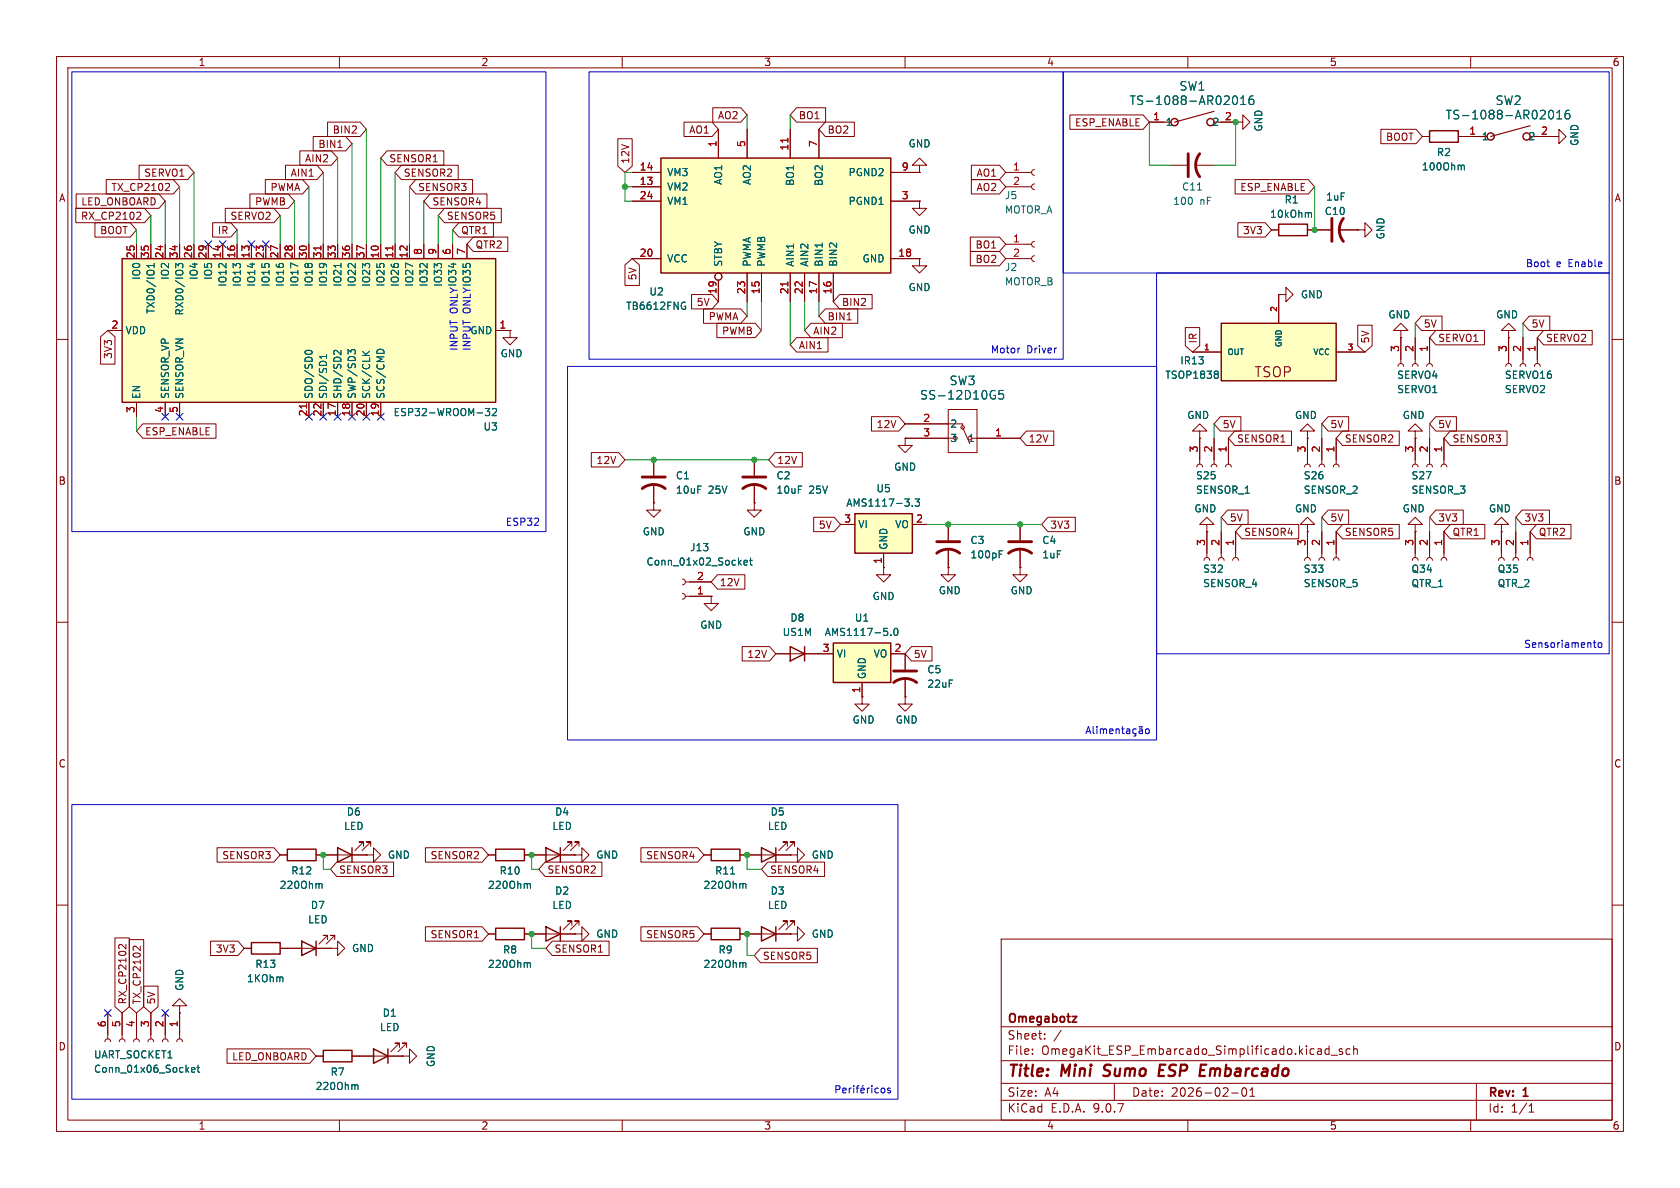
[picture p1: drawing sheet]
<svg xmlns="http://www.w3.org/2000/svg" width="297mm" height="210mm" viewBox="0 0 297 210" stroke-linecap="round" stroke-linejoin="round" font-family="sans-serif">
<g fill="none" stroke="#840000" stroke-width=".18">
<path d="M10 10h277v190h-277zM12 12h273v186h-273zM60 10v2M110 10v2M160 10v2M210 10v2M260 10v2M10 60h2M212.1 77.5v4.5M214.6 77.5v4.5M217.2 77.5v4.5M231.1 77.5v4.5"/>
<path d="M233.7 77.5v4.5M236.2 77.5v4.5M285 60h2M211.6 82.6l.1-.4 .4-.2 .3 .2 .2 .4M212.9 99.1l.1-.4 .4-.1 .3 .1 .2 .4M213.4 94v4.6M214.1 82.6l.2-.4 .3-.2 .4 .2 .1 .4M215.4 99.1l.1-.4 .4-.1 .4 .1 .1 .4M215.9 94v4.6M216.7 82.6l.1-.4 .4-.2 .3 .2 .2 .4M217.9 99.1l.2-.4 .3-.1 .4 .1 .1 .4M218.4 94v4.6"/>
<path d="M230.6 82.6l.2-.4 .3-.2 .4 .2 .1 .4M233.2 82.6l.1-.4 .4-.2 .3 .2 .2 .4M235.7 82.6l.2-.4 .3-.2 .4 .2 .1 .4M10 110h2M125.7 105.4v1.3h1.3l-1.3 1.3-1.2-1.3h1.2M125.7 105.4h.1M156.2 100.3v1.3h1.3l-1.3 1.3-1.3-1.3h1.3M156.2 100.3h.1M285 110h2M101.6 151.1h1.3v-1.2l1.2 1.2-1.2 1.3v-1.3M101.6 151.1h.1M10 160h2"/>
<path d="M124.5 165.1h1.2M130.8 165.1h1.3M177 166h108v32h-108zM285 160h2M60 198v2M110 198v2M160 198v2M177 194.5h108M177 191.5h108M177 187.5h108M177 181.5h108M182.5 186.3v.1"/>
<path d="M182.5 185.5v.1M184.7 183.6v.1M184.7 182.8v.1M187.6 182.1l-1.3 2M197 191.5v3M210 198v2M217.7 193.2h1.2M219.7 192.4l.2-.1a.81 .81 0 0 1 .6 .6 .81 .81 0 0 1-.3 .8l-.2 .1a.81 .81 0 0 1-.3-1.4zM221 193.8h.8M221 192.7l.4-.4v1.5M233.4 185.4l.2 .2v.8M233.6 186.3l-.5 .1"/>
<path d="M233.6 185.8h-.5M235 185.5l-.5-.1-.3 .3v.4l.2 .2h.6M235 184.9v1.5M235.3 186.5h1.2M237.3 185.5l-.3-.1-.3 .2 .1 .2 .5 .2v.3h-.6M238.7 185.5l-.5-.1-.2 .3v.4l.1 .2h.6M239.3 185.5l.2-.1 .4 .1 .1 .9M239.3 184.9v1.5M260 198v2M261 191.5v6.5M270.3 196.6h.9M270.3 195.5l.4-.4v1.5"/>
</g>
<path d="M195 190.1l.3 .1M195.3 188.4l-.1 .2 .1 .4M205 189.2h.6M206 188.2h-.9l-.3 2h1M212.3 188.2h1" fill="none" stroke="#840000" stroke-width=".4"/>
<path d="M189.6 179.7h.7l-.7 1h.7" fill="none" stroke="#840000" stroke-width=".3"/>
<path d="M125.7 164.1h5.1v2h-5.1z" fill="none" stroke="#840000" stroke-width=".25"/>
<path d="M131.5 170.2l.4 .1v.7" fill="none" stroke="#006464" stroke-width=".18"/>
<path d="M151.1 90.8h10.2v7h-10.2z" fill="#ffffc2"/>
<g fill="none" stroke="#840000" stroke-width=".25">
<path d="M151.1 90.8h10.2v7h-10.2zM50.8 150.1h5.1v2h-5.1zM59.7 149.9l2.5 1.2-2.5 1.3zM62.2 149.9v2.5M87.6 150.1h5.1v2h-5.1zM134.6 149.9l2.6 1.2-2.6 1.3zM137.2 149.9v2.5M44.4 166.6h5.1v2.1h-5.1zM53.3 166.4l2.6 1.2-2.6 1.3zM55.9 166.4v2.5M87.6 164.1h5.1v2h-5.1zM134.6 163.8l2.6 1.3-2.6 1.3z"/>
<path d="M137.2 163.8v2.6M57.1 185.7h5.1v2h-5.1zM66 185.4l2.6 1.3-2.6 1.3zM68.6 185.4v2.6"/>
</g>
<g fill="none" stroke="#840000" stroke-width=".18">
<path d="M247.6 59.7v4.6M250.2 59.7v4.6M252.7 59.7v4.6M266.7 58.4h1.3l-1.3-1.2-1.3 1.2h1.3v1.3M266.7 59.7h.1M266.7 59.7v4.6M269.2 59.7v4.6M271.8 59.7v4.6M247.1 64.8l.2-.4 .3-.1 .4 .1 .2 .4M249.7 64.8l.1-.4 .4-.1 .3 .1 .2 .4M250.2 76.2h1.3l-1.3-1.3-1.3 1.3h1.3v1.3M250.2 77.5h.1"/>
<path d="M250.2 77.5v4.5M252.2 64.8l.2-.4 .3-.1 .4 .1 .1 .4M252.7 77.5v4.5M255.3 77.5v4.5M266.2 64.8l.1-.4 .4-.1 .4 .1 .1 .4M268.7 64.8l.2-.4 .3-.1 .4 .1 .1 .4M271.3 64.8l.1-.4 .4-.1 .3 .1 .2 .4M133.3 81.3v2.8M133.3 85.6v3.3M148.6 92.7h2.5M156.2 97.8v2.5M161.3 92.7h2.5"/>
<path d="M180.3 92.7v2.8M180.3 97v3.3M230.6 99.1l.2-.4 .3-.1 .4 .1 .1 .4M231.1 94v4.6M233.2 99.1l.1-.4 .4-.1 .3 .1 .2 .4M233.7 94v4.6M235.7 99.1l.2-.4 .3-.1 .4 .1 .1 .4M236.2 94v4.6M249.7 99.1l.1-.4 .4-.1 .3 .1 .2 .4M249.7 82.6l.1-.4 .4-.2 .3 .2 .2 .4M250.2 94v4.6M252.2 99.1l.2-.4 .3-.1 .4 .1 .1 .4"/>
<path d="M252.2 82.6l.2-.4 .3-.2 .4 .2 .1 .4M252.7 94v4.6M254.8 99.1l.1-.4 .4-.1 .3 .1 .2 .4M254.8 82.6l.1-.4 .4-.2 .3 .2 .2 .4M255.3 94v4.6M264.9 99.1l.2-.4 .3-.1 .4 .1 .1 .4M265.4 92.7h1.3l-1.3-1.3-1.2 1.3h1.2v1.3M265.4 94h.1M265.4 94v4.6M267.5 99.1l.1-.4 .4-.1 .3 .1 .2 .4M268 94v4.6M270 99.1l.1-.4 .4-.1 .4 .1 .1 .4"/>
<path d="M270.5 94v4.6M167.6 100.3v1.3h1.3l-1.3 1.3-1.2-1.3h1.2M167.6 100.3h.1M180.3 100.3v1.3h1.3l-1.3 1.3-1.2-1.3h1.2M180.3 100.3h.1M160 123.2v1.3h1.3l-1.3 1.2-1.3-1.2h1.3M160 123.2h.1M49.5 151.1h1.3M55.9 151.1h8.9M64.3 149.6v-.8h-.8h.8l-1.6 1.6M64.8 151.1h1.2v-1.2l1.3 1.2-1.3 1.3v-1.3M64.8 151.1h.1"/>
<path d="M65.5 149.6v-.8h-.7h.7l-1.5 1.6M86.4 151.1h1.2M92.7 151.1h1.3M132.1 151.1h7.6M139.2 149.6v-.8h-.8h.8l-1.5 1.6M139.7 151.1h1.3v-1.2l1.2 1.2-1.2 1.3v-1.3M139.7 151.1h.1M140.5 149.6v-.8h-.8h.8l-1.6 1.6M19 179.1v4.5M21.6 179.1v4.5M24.1 179.1v4.5M26.7 179.1v4.5"/>
<path d="M29.2 179.1v4.5M31.7 177.8h-1.2l1.2-1.3 1.3 1.3h-1.3v1.3M31.7 179.1h.1M31.7 179.1v4.5M43.2 167.6h1.2M49.5 167.6h8.9M57.9 166.1v-.7h-.8h.8l-1.5 1.5M58.4 167.6h1.3v-1.2l1.3 1.2-1.3 1.3v-1.3M58.4 167.6h.1M59.2 166.1v-.7h-.8h.8l-1.5 1.5M86.4 165.1h1.2M92.7 165.1h1.3"/>
<path d="M132.1 165.1h7.6M139.2 163.6v-.8h-.8h.8l-1.5 1.5M139.7 165.1h1.3v-1.3l1.2 1.3-1.2 1.3v-1.3M139.7 165.1h.1M140.5 163.6v-.8h-.8h.8l-1.6 1.5M18.5 184.2l.2-.4 .3-.2 .4 .2 .2 .4M21.1 184.2l.1-.4 .4-.2 .3 .2 .2 .4M23.6 184.2l.2-.4 .3-.2 .4 .2 .1 .4M26.2 184.2l.1-.4 .4-.2 .3 .2 .2 .4M28.7 184.2l.1-.4 .4-.2 .4 .2 .1 .4M31.2 184.2l.2-.4 .3-.2 .4 .2 .2 .4M55.9 186.7h1.2"/>
<path d="M62.2 186.7h8.9M70.6 185.2v-.8h-.8h.8l-1.5 1.5M71.1 186.7h1.3v-1.3l1.3 1.3-1.3 1.3v-1.3M71.1 186.7h.1M71.9 185.2v-.8h-.8h.8l-1.5 1.5"/>
</g>
<path d="M161.3 89.4v.1M161.8 88.2h.8l-.5 .5 .4 .1v.6l-.2 .1-.5-.1M56.6 156.2l.3 .2v.6M93.4 156.2l.4 .2v.6M93.4 170.2l.4 .1v.7M33.9 189.1l.6-.1-.1-.2-.4-.1-.1 .2v.6h.5M34.8 188.7h.5M35 188.3v1.1l.3 .2M62.9 191.8l.4 .1v.7" fill="none" stroke="#006464" stroke-width=".18"/>
<path d="M131.3 86.4a3.3 3.3 0 0 1 4.1 0M131.3 84.3h4.1M178.3 97.8a3.3 3.3 0 0 1 4.1 0M178.3 95.8h4.1" fill="none" stroke="#840000" stroke-width=".51"/>
<path d="M215.9 57.2h20.3v10.1h-20.3z" fill="#ffffc2"/>
<path d="M215.9 57.2h20.3v10.1h-20.3zM125.7 150.1h5.1v2h-5.1zM96.5 163.8l2.6 1.3-2.6 1.3zM99.1 163.8v2.6" fill="none" stroke="#840000" stroke-width=".25"/>
<g fill="none" stroke="#840000" stroke-width=".18">
<path d="M226.1 52.1h1.2v-1.3l1.3 1.3-1.3 1.2v-1.2M226.1 52.1h.1M226.1 52.1v5.1M247.6 58.4h1.3l-1.3-1.2-1.2 1.2h1.2v1.3M247.6 59.7h.1M210.8 62.2h5.1M212.1 76.2h1.3l-1.3-1.3-1.3 1.3h1.3v1.3M212.1 77.5h.1M231.1 76.2h1.3l-1.3-1.3-1.2 1.3h1.2v1.3M231.1 77.5h.1M236.2 62.2h5.1M133.3 88.9v1.3h1.3l-1.3 1.2-1.2-1.2h1.2"/>
<path d="M133.3 88.9h.1M167.6 92.7v2.8M167.6 97v3.3M160 115.6v2.8M160 119.9v3.3M124.5 151.1h1.2M130.8 151.1h1.3M94 165.1h7.6M101.1 163.6v-.8h-.8h.8l-1.5 1.5M101.6 165.1h1.3v-1.3l1.2 1.3-1.2 1.3v-1.3M101.6 165.1h.1M102.4 163.6v-.8h-.8h.8l-1.6 1.5"/>
</g>
<path d="M215.1 65.6l.3 .2-.3 .3 .3 .3v.2l-.3 .3M176.6 98h.5M176.6 97.4h.6M129.1 154.5h.8M131.5 156.2l.4 .2v.6" fill="none" stroke="#006464" stroke-width=".18"/>
<path d="M165.6 97.8a3.3 3.3 0 0 1 4.1 0M165.6 95.8h4.1M158 118.6h4.1M158 120.7a3.3 3.3 0 0 1 4.1 0" fill="none" stroke="#840000" stroke-width=".51"/>
<path d="M147.3 113.7h10.2v7h-10.2z" fill="#ffffc2"/>
<path d="M147.3 113.7h10.2v7h-10.2z" fill="none" stroke="#840000" stroke-width=".25"/>
<g fill="none" stroke="#840000" stroke-width=".18">
<path d="M162.6 35.6v1.2h1.2l-1.2 1.3-1.3-1.3h1.3M162.6 35.6h.1M162.6 29.2h1.2l-1.2-1.3-1.3 1.3h1.3v1.3M162.6 30.5h.1M177.8 30.5h4.6M177.8 33h4.6M182.9 30l-.4 .1-.1 .4 .1 .3 .4 .2M182.9 32.5l-.4 .2-.1 .3 .1 .4 .4 .1M162.6 45.7v1.3h1.2l-1.2 1.3-1.3-1.3h1.3M162.6 45.7h.1M177.8 43.2h4.6M177.8 45.7h4.6"/>
<path d="M182.9 42.7l-.4 .1-.1 .4 .1 .3 .4 .2M182.9 45.2l-.4 .2-.1 .3 .1 .4 .4 .1M160 77.5v1.2h1.3l-1.3 1.3-1.3-1.3h1.3M160 77.5h.1M160 77.5h7.6M160 74.9h10.2v.4M167.6 72.4h5.1v7.6h-5.1zM170.2 75.6l1.2 2.8M171.8 77.5h8.5M115.6 88.9v1.3h1.2l-1.2 1.2-1.3-1.2h1.3M115.6 88.9h.1M115.6 81.3v2.8"/>
<path d="M115.6 85.6v3.3M213.4 92.7h1.2l-1.2-1.3-1.3 1.3h1.3v1.3M213.4 94h.1M231.1 92.7h1.3l-1.3-1.3-1.2 1.3h1.2v1.3M231.1 94h.1M250.2 92.7h1.3l-1.3-1.3-1.3 1.3h1.3v1.3M250.2 94h.1M144.8 115.6h2.5M157.5 115.6h2.5M152.4 120.7v2.5"/>
<circle cx="170.2" cy="75.6" r=".3"/>
</g>
<path d="M175.7 69.9h.3v.5l-.3 .1M175.8 69l.1 .1M177.4 69h-.8v.7l.2-.1 .5 .1 .1 .2v.5l-.3 .1-.5-.1M157.5 112.2v.1M158.2 111.1h.1a.68 .68 0 0 1 .5 .6 .68 .68 0 0 1-.5 .6 .84 .84 0 0 1-.1-1.2z" fill="none" stroke="#006464" stroke-width=".18"/>
<path d="M113.5 86.4a3.3 3.3 0 0 1 4.1 0M113.5 84.3h4.1" fill="none" stroke="#840000" stroke-width=".51"/>
<path d="M116.8 27.9h40.7v20.4h-40.7z" fill="#ffffc2"/>
<g fill="none" stroke="#840000" stroke-width=".25">
<path d="M116.8 27.9h40.7v20.4h-40.7zM226.1 39.6h5v2.1h-5zM252.7 23.1h5.1v2h-5.1zM139.7 114.3l2.5 1.3-2.5 1.2zM142.2 114.3v2.5M96.5 149.9l2.6 1.2-2.6 1.3zM99.1 149.9v2.5"/>
<circle cx="207.6" cy="21.6" r=".63"/>
<circle cx="214" cy="21.6" r=".63"/>
<circle cx="263.5" cy="24.1" r=".63"/>
<circle cx="269.9" cy="24.1" r=".63"/>
</g>
<g fill="none" stroke="#840000" stroke-width=".18">
<path d="M111.8 35.6h5M111.8 33h5M111.8 30.5h5M127 22.9v5M132.1 22.9v5M139.7 22.9v5M144.8 22.9v5M157.5 35.6h5.1M157.5 30.5h5.1M203.2 21.6h2.5M207 29.2h2.8M211.3 29.2h3.3"/>
<path d="M215.9 21.6h2.5M218.4 21.6h1.3v-1.3l1.3 1.3-1.3 1.3v-1.3M218.4 21.6h.1M251.5 24.1h1.2M257.8 24.1h3.8M271.8 24.1h2.5M274.3 24.1h1.3v-1.2l1.3 1.2-1.3 1.3v-1.3M274.3 24.1h.1M90.2 58.4v1.3h1.2l-1.2 1.3-1.3-1.3h1.3M90.2 58.4h.1M111.8 45.7h5M127 49.5v3.8"/>
<path d="M132.1 48.3v5M134.6 48.3v5M139.7 48.3v5M142.2 48.3v5M144.8 48.3v5M147.3 48.3v5M157.5 45.7h5.1M224.8 40.6h1.3M231.1 40.6h4.1M236.7 40.6h3.3M240 40.6h1.3v-1.2l1.3 1.2-1.3 1.3v-1.3M240 40.6h.1"/>
<path d="M120.6 104.9l.4 .2 .2 .3-.2 .4-.4 .1M120.6 102.4l.4 .1 .2 .4-.2 .3-.4 .2M121.2 105.4h4.5M121.2 102.9h4.5M137.2 115.6h7.6M152.4 123.2v1.3h1.3l-1.3 1.2-1.3-1.2h1.3M152.4 123.2h.1M94 151.1h7.6M101.1 149.6v-.8h-.8h.8l-1.5 1.6M102.4 149.6v-.8h-.8h.8l-1.6 1.6"/>
<circle cx="127" cy="48.9" r=".63"/>
</g>
<path d="M139.3 24.4v.8M139.3 49.8v.8" fill="none" stroke="#a90000" stroke-width=".18"/>
<g fill="none" stroke="#006464" stroke-width=".18">
<path d="M217.9 17.5l.1-.4 .3-.1a.83 .83 0 0 1 .6 .6 .83 .83 0 0 1-.4 .8h-.4l-.2-.5M219.3 18.5h.9M219.3 17.4l.5-.4v1.5M221.5 17a.6 .6 0 0 0-.7 .6v.6l.1 .2 .5 .1 .2-.2 .1-.5-.2-.2-.4-.1-.3 .3M275.2 19.9l.5-.4v1.5M277.4 19.5a.6 .6 0 0 0-.7 .6v.6l.1 .2 .5 .1 .2-.1v-.5l-.1-.3h-.4l-.3 .3M211.7 33.6h.7M231.5 37.6l.4 .2v.6M258.5 29.2l.4 .2v.6M273.8 20.1l.1-.5 .2-.1a.83 .83 0 0 1 .6 .6 .83 .83 0 0 1-.3 .8h-.4l-.2-.5M275.2 21h.9M120.9 53.4l.3 .1"/>
<path d="M121 54.1h.2v.5l-.2 .1M145.4 43v.7M131.5 99.5l.6-.2v-.2l-.4-.1-.2 .2 .1 .6h.5M132.5 99h.5M132.7 98.6v1.1l.3 .2"/>
</g>
<path d="M214.6 19.7l-7 1.9M214.6 21.6h1.3M270.5 22.2l-7 1.9M270.5 24.1h1.3" fill="none" stroke="#840000" stroke-width=".2"/>
<path d="M210.1 27.2v4M212.1 27.2a3.3 3.3 0 0 0 0 4M235.5 38.6v4.1M237.5 38.6a3.3 3.3 0 0 0 0 4.1" fill="none" stroke="#840000" stroke-width=".51"/>
<path d="M21.6 45.7h66v25.4h-66z" fill="#ffffc2"/>
<path d="M21.6 45.7h66v25.4h-66z" fill="none" stroke="#840000" stroke-width=".25"/>
<g fill="none" stroke="#840000" stroke-width=".18">
<path d="M126 19h5l1.1 1.3-1.1 1.3h-5zM140.8 19h5.2v2.6h-5.2l-1.1-1.3zM13.4 36.8h12.2l1.1 1.3-1.1 1.3h-12.2zM13.5 34.3h14.6l1.1 1.3-1.1 1.2h-14.6zM16.8 39.4h6.2l1.1 1.2-1.1 1.3h-6.2zM18.8 31.7h11.8l1.1 1.3-1.1 1.3h-11.8zM24.4 37.5l.4 .1 .1 .3-.8 .9h.8M24.6 29.2h8.6l1.1 1.3-1.1 1.3h-8.6zM29.7 32.4l.3 .3-.1 .3-.7 .7h.8M37.6 39.4h3.2l1.1 1.2-1.1 1.3h-3.2zM39.8 36.8h8.6l1.1 1.3-1.1 1.3h-8.6zM44.2 34.3h6.8l1.1 1.3-1.1 1.2h-6.8z"/>
<path d="M46.9 31.7h6.6l1.1 1.3-1.1 1.3h-6.6zM50.5 29.2h5.5l1.1 1.3-1.1 1.3h-5.5zM53 26.7h5.6l1.1 1.2-1.1 1.3h-5.6zM55.4 24.1h5.7l1.1 1.3-1.1 1.3h-5.7zM57.9 21.6h5.8l1.1 1.3-1.1 1.2h-5.8zM59.7 26.1h.8M68.4 26.7h10.1v2.5h-10.1l-1.1-1.3zM71 29.2h10v2.6h-10l-1.2-1.3zM73.5 31.7h10v2.6h-10l-1.1-1.3zM76 34.3h10.1v2.5h-10.1l-1.1-1.2zM78.6 36.8h10v2.6h-10l-1.1-1.3zM81.1 39.4h6.1v2.5h-6.1l-1.1-1.3z"/>
<path d="M109.2 24.5h2.6v4.9l-1.3 1.1-1.3-1.1zM111.8 35.6h5M111.8 33h5M111.8 30.5h5M120.9 21.6h5l1.1 1.3-1.1 1.2h-5zM127 22.9v5M132.1 22.9v5M139.7 22.9v5M144.8 22.9v5M145.9 21.6h5.1v2.5h-5.1l-1.1-1.2zM157.5 35.6h5.1M157.5 30.5h5.1"/>
<path d="M162.6 30.5h.1M162.6 35.6h.1M171.7 29.2h5l1.1 1.3-1.1 1.3h-5zM171.7 31.7h5l1.1 1.3-1.1 1.3h-5zM189.1 20.3h13l1.1 1.3-1.1 1.3h-13zM203.2 21.6h2.5M215.9 21.6h2.5M218.4 31.7h12.9l1.1 1.3-1.1 1.3h-12.9zM218.4 21.6h.1M218.8 39.4h4.9l1.1 1.2-1.1 1.3h-4.9zM244.1 22.9h6.2l1.2 1.2-1.2 1.3h-6.2zM251.5 24.1h1.2"/>
<path d="M257.8 24.1h3.8M271.8 24.1h2.5M274.3 24.1h.1M17.8 59.5l1.2-1.1 1.3 1.1v4.9h-2.5zM19 58.4h2.6M24.1 43.2v2.5M26.7 43.2v2.5M29.2 43.2v2.5M31.7 43.2v2.5M34.3 43.2v2.5M36.8 43.2v2.5M39.4 43.2v2.5"/>
<path d="M41.9 43.2v2.5M44.4 43.2v2.5M47 43.2v2.5M49.5 43.2v2.5M52.1 43.2v2.5M54.6 43.2v2.5M57.1 43.2v2.5M59.7 43.2v2.5M62.2 43.2v2.5M64.8 43.2v2.5M67.3 43.2v2.5M69.8 43.2v2.5"/>
<path d="M72.4 43.2v2.5M74.9 43.2v2.5M77.5 43.2v2.5M80 43.2v2.5M82.5 43.2v2.5M83.7 41.9h6.1v2.6h-6.1l-1.2-1.3zM87.6 58.4h2.6M90.2 58.4h.1M110.5 46.8l1.3-1.1 1.2 1.1v3.7h-2.5zM111.8 45.7h5M122.3 52.1h3.6l1.1 1.2-1.1 1.3h-3.6zM124.4 54.6h6.6l1.1 1.3-1.1 1.3h-6.6z"/>
<path d="M126.7 57.1h6.8l1.1 1.3-1.1 1.3h-6.8zM127 49.5v3.8M132.1 48.3v5M134.6 48.3v5M139.7 48.3v5M140.8 59.7h5.6v2.5h-5.6l-1.1-1.2zM142.2 48.3v5M143.4 57.1h5.5v2.6h-5.5l-1.2-1.3zM144.8 48.3v5M145.9 54.6h5.7v2.6h-5.7l-1.1-1.3zM147.3 48.3v5M148.4 52.1h5.8v2.5h-5.8l-1.1-1.3z"/>
<path d="M149.8 56.6h.7M157.5 45.7h5.1M162.6 45.7h.1M171.5 41.9h5.2l1.1 1.3-1.1 1.3h-5.2zM171.5 44.4h5.2l1.1 1.3-1.1 1.3h-5.2zM209.5 57.9h2.6v3.2l-1.3 1.1-1.3-1.1zM224.8 40.6h1.3M226.1 52.1h.1M226.1 52.1v5.1M231.1 40.6h4.1M236.7 40.6h3.3M240 57.5h2.6v3.6l-1.3 1.1-1.3-1.1z"/>
<path d="M240 40.6h.1M247.6 59.7h.1M247.6 59.7v3.8M250.2 59.7v3.8M251.3 55.9h3.6v2.5h-3.6l-1.1-1.2zM252.7 59.7v3.8M253.8 58.4h8.6v2.6h-8.6l-1.1-1.3zM266.7 59.7h.1M266.7 59.7v3.8M269.2 59.7v3.8M270.4 55.9h3.6v2.5h-3.6l-1.2-1.2zM271.8 59.7v3.8"/>
<path d="M272.9 58.4h8.6v2.6h-8.6l-1.1-1.3zM24.1 71.1v2.6M25.2 74.9h13v2.6h-13l-1.1-1.3zM29.2 71.1v2.6M31.7 71.1v2.6M54.6 71.1v2.6M57.1 71.1v2.6M59.7 71.1v2.6M62.2 71.1v2.6M64.8 71.1v2.6M67.3 71.1v2.6M154.1 73.7h4.8l1.1 1.2-1.1 1.3h-4.8z"/>
<path d="M160 77.5h.1M160 77.5h7.6M160 74.9h7.6M172.7 77.5h7.6M181.5 76.2h4.8v2.5h-4.8l-1.2-1.2zM210.8 62.2h5.1M212.1 77.5h.1M212.1 77.5v3.8M214.6 77.5v3.8M215.7 73.7h3.7v2.5h-3.7l-1.1-1.3zM217.2 77.5v3.8M218.3 76.2h10v2.5h-10l-1.1-1.2z"/>
<path d="M231.1 77.5h.1M231.1 77.5v3.8M233.7 77.5v3.8M234.8 73.7h3.6v2.5h-3.6l-1.1-1.3zM236.2 62.2h5.1M236.2 77.5v3.8M237.3 76.2h10.1v2.5h-10.1l-1.1-1.2zM250.2 77.5h.1M250.2 77.5v3.8M252.7 77.5v3.8M253.8 73.7h3.7v2.5h-3.7l-1.1-1.3zM255.3 77.5v3.8"/>
<path d="M256.4 76.2h10v2.5h-10l-1.1-1.2zM104.5 80h4.9l1.1 1.3-1.1 1.3h-4.9zM115.6 88.9h.1M115.6 81.3v2.8M115.6 85.6v3.3M133.3 88.9h.1M133.3 81.3v2.8M133.3 85.6v3.3M137 80h4.8v2.6h-4.8l-1.1-1.3zM143.8 91.4h3.7l1.1 1.3-1.1 1.3h-3.7zM148.6 92.7h2.5M156.2 97.8v2.5"/>
<path d="M161.3 92.7h2.5M167.6 92.7v2.8M167.6 97v3.3M180.3 92.7v2.8M180.3 97v3.3M185.3 91.4h4.8v2.6h-4.8l-1.2-1.3zM213.4 94h.1M213.4 94v3.8M215.9 94v3.8M217 90.2h3.6v2.5h-3.6l-1.1-1.3zM218.4 94v3.8M219.6 92.7h10v2.6h-10l-1.2-1.3z"/>
<path d="M231.1 94h.1M231.1 94v3.8M233.7 94v3.8M234.8 90.2h3.6v2.5h-3.6l-1.1-1.3zM236.2 94v3.8M237.3 92.7h10.1v2.6h-10.1l-1.1-1.3zM250.2 94h.1M250.2 94v3.8M252.7 94v3.8M253.8 90.2h4.9v2.5h-4.9l-1.1-1.3zM255.3 94v3.8M256.4 92.7h6.1v2.6h-6.1l-1.1-1.3z"/>
<path d="M265.4 94h.1M265.4 94v3.8M268 94v3.8M269.1 90.2h4.8v2.5h-4.8l-1.1-1.3zM270.5 94v3.8M271.6 92.7h6.1v2.6h-6.1l-1.1-1.3zM121.9 105.4h3.8M121.9 102.9h3.8M125.7 105.4h.1M126.8 101.6h4.9v2.5h-4.9l-1.1-1.2zM131.2 114.3h4.8l1.2 1.3-1.2 1.2h-4.8zM137.2 115.6h2.5"/>
<path d="M142.2 115.6h5.1M156.2 100.3h.1M157.5 115.6h2.5M160 115.6v2.8M160 119.9v3.3M161.1 114.3h3.7v2.5h-3.7l-1.1-1.2zM167.6 100.3h.1M180.3 100.3h.1M152.4 123.2h.1M152.4 120.7v2.5M160 123.2h.1M38.4 149.9h10l1.1 1.2-1.1 1.3h-10z"/>
<path d="M49.5 151.1h1.3M55.9 151.1h3.8M59.5 152.4h10.1v2.5h-10.1l-1.1-1.2zM62.2 151.1h2.6M64.8 151.1h.1M75.2 149.9h10l1.2 1.2-1.2 1.3h-10zM86.4 151.1h1.2M92.7 151.1h3.8M96.4 152.4h10v2.5h-10l-1.2-1.2zM99.1 151.1h2.5M101.6 151.1h.1M113.3 149.9h10l1.2 1.2-1.2 1.3h-10z"/>
<path d="M124.5 151.1h1.2M130.8 151.1h3.8M135.7 152.4h10.1v2.5h-10.1l-1.1-1.2zM137.2 151.1h2.5M139.7 151.1h.1M19 179.1v3.8M20.3 165.8h2.6v12.2l-1.3 1.1-1.3-1.1zM21.6 179.1v3.8M22.3 167v.7l-.9-.7-.3 .1-.1 .4M22.9 166.1h2.5v11.9l-1.3 1.1-1.2-1.1zM24.1 179.1v3.8M24.8 167.3v.7l-.7-.7h-.3l-.3 .2"/>
<path d="M25.4 174.3h2.5v3.7l-1.2 1.1-1.3-1.1zM26.7 179.1v3.8M29.2 179.1v3.8M31.7 179.1h.1M31.7 179.1v3.8M37.2 166.4h4.9l1.1 1.2-1.1 1.3h-4.9zM43.2 167.6h1.2M49.5 167.6h3.8M55.9 167.6h2.5M58.4 167.6h.1M75.2 163.8h10l1.2 1.3-1.2 1.3h-10zM86.4 165.1h1.2"/>
<path d="M92.7 165.1h3.8M97.6 166.4h10.1v2.5h-10.1l-1.1-1.3zM99.1 165.1h2.5M101.6 165.1h.1M113.3 163.8h10l1.2 1.3-1.2 1.3h-10zM124.5 165.1h1.2M130.8 165.1h3.8M134.5 167.6h10v2.6h-10l-1.2-1.3zM137.2 165.1h2.5M139.7 165.1h.1M40.1 185.4h14.7l1.1 1.3-1.1 1.3h-14.7zM55.9 186.7h1.2"/>
<path d="M62.2 186.7h3.8M68.6 186.7h2.5M71.1 186.7h.1"/>
<circle cx="127" cy="48.9" r=".63"/>
</g>
<g fill="none" stroke="#006464" stroke-width=".18">
<path d="M217.9 17.5l.1-.4 .3-.1a.83 .83 0 0 1 .6 .6 .83 .83 0 0 1-.4 .8h-.4l-.2-.5M219.3 18.5h.9M219.3 17.4l.5-.4v1.5M221.5 17a.6 .6 0 0 0-.7 .6v.6l.1 .2 .5 .1 .2-.2 .1-.5-.2-.2-.4-.1-.3 .3M275.2 19.9l.5-.4v1.5M277.4 19.5a.6 .6 0 0 0-.7 .6v.6l.1 .2 .5 .1 .2-.1v-.5l-.1-.3h-.4l-.3 .3M231.5 37.6l.4 .2v.6M258.5 29.2l.4 .2v.6M273.8 20.1l.1-.5 .2-.1a.83 .83 0 0 1 .6 .6 .83 .83 0 0 1-.3 .8h-.4l-.2-.5M275.2 21h.9M27.2 46.6v.7M27.2 46.9h-1.2l.3 .4"/>
<path d="M32.3 47.3v-.5l-.1-.2h-.5l-.2 .4-.4-.4v.8M60.3 46.6v.7M120.9 53.4l.3 .1M121 54.1h.2v.5l-.2 .1M145.4 43v.7M53.9 62.3a.68 .68 0 0 1 .7-.4 .68 .68 0 0 1 .6 .4M57.7 62.6v.8M57.7 63h-1.2l.3 .4M60.3 61.9v.8l-.9-.8-.3 .1-.1 .5M62.8 62.4v-.4l-.2-.2-.5 .1-.1 .3-.5-.4v.8M64.1 62.1l.7 .7M65.3 62.1l-.7 .5"/>
<path d="M66.7 62l.5-.3 .6 .3M85.8 72.2h.8l-.4 .5 .3 .1v.6l-.2 .1-.5-.1M87.1 72.3l.4-.1 .3 .4-.8 .9h.8M175.7 69.9h.3v.5l-.3 .1M175.8 69l.1 .1M177.4 69h-.8v.7l.2-.1 .5 .1 .1 .2v.5l-.3 .1-.5-.1M215.1 65.6l.3 .2-.3 .3 .3 .3v.2l-.3 .3M131.5 99.5l.6-.2v-.2l-.4-.1-.2 .2 .1 .6h.5M132.5 99h.5M132.7 98.6v1.1l.3 .2M161.3 89.4v.1M161.8 88.2h.8l-.5 .5 .4 .1v.6l-.2 .1-.5-.1"/>
<path d="M176.6 98h.5M176.6 97.4h.6M157.5 112.2v.1M158.2 111.1h.1a.68 .68 0 0 1 .5 .6 .68 .68 0 0 1-.5 .6 .84 .84 0 0 1-.1-1.2zM56.6 156.2l.3 .2v.6M93.4 156.2l.4 .2v.6M129.1 154.5h.8M131.5 156.2l.4 .2v.6M93.4 170.2l.4 .1v.7M131.5 170.2l.4 .1v.7M33.9 189.1l.6-.1-.1-.2-.4-.1-.1 .2v.6h.5M34.8 188.7h.5"/>
<path d="M35 188.3v1.1l.3 .2M62.9 191.8l.4 .1v.7"/>
</g>
<path d="M139.3 24.4v.8M56.7 43.5v.7M69.4 43.5v.7M139.3 49.8v.8M54.2 71.4v.7" fill="none" stroke="#a90000" stroke-width=".18"/>
<g fill="none" stroke="#009600" stroke-width=".18">
<path d="M26.7 38.1v5.1M29.2 35.6v7.6M31.7 33v10.2M34.3 30.5v12.7M49.5 38.1v5.1M52.1 35.6v7.6M54.6 33v10.2M57.1 30.5v12.7M59.7 27.9v15.3M62.2 25.4v17.8M64.8 22.9v20.3M67.3 27.9v15.3"/>
<path d="M69.8 30.5v12.7M72.4 33v10.2M74.9 35.6v7.6M77.5 38.1v5.1M110.5 33h1.3M111.8 30.5h-1.3v5.1h1.3M132.1 20.3v2.6M139.7 20.3v2.6M203.2 21.6v7.6h3.8M218.4 21.6v7.6h-3.8M232.4 33v7.6M24.1 40.6v2.6"/>
<path d="M41.9 40.6v2.6M80 40.6v2.6M132.1 53.3v2.6M134.6 53.3v5.1M139.7 53.3v7.7M142.2 53.3v5.1M144.8 53.3v2.6M250.2 57.2v2.5M269.2 57.2v2.5M24.1 73.7v2.5M214.6 74.9v2.6M233.7 74.9v2.6"/>
<path d="M252.7 74.9v2.6M110.5 81.3h25.4M163.8 92.7h20.3M215.9 91.4v2.6M233.7 91.4v2.6M252.7 91.4v2.6M268 91.4v2.6M57.1 151.1v2.6h1.3M94 151.1v2.6h1.2M132.1 151.1v2.6h2.5M94 165.1v2.5h2.5M132.1 165.1v3.8h1.2"/>
</g>
<g fill="none" stroke="#000084" stroke-width=".18">
<path d="M36.2 42.6l1.2 1.2M37.4 42.6l-1.2 1.2M38.8 42.6l1.2 1.2M40 42.6l-1.2 1.2M43.8 42.6l1.3 1.2M45.1 42.6l-1.3 1.2M46.4 42.6l1.2 1.2M47.6 42.6l-1.2 1.2M28.6 73.1l1.2 1.2M29.8 73.1l-1.2 1.2M31.1 73.1l1.3 1.2M32.4 73.1l-1.3 1.2"/>
<path d="M54 73.1l1.2 1.2M55.2 73.1l-1.2 1.2M56.5 73.1l1.3 1.2M57.8 73.1l-1.3 1.2M59.1 73.1l1.2 1.2M60.3 73.1l-1.2 1.2M61.6 73.1l1.2 1.2M62.8 73.1l-1.2 1.2M64.2 73.1l1.2 1.2M65.4 73.1l-1.2 1.2M66.7 73.1l1.2 1.2M67.9 73.1l-1.2 1.2"/>
<path d="M18.4 178.5l1.3 1.2M19.7 178.5l-1.3 1.2M28.6 178.5l1.2 1.2M29.8 178.5l-1.2 1.2"/>
</g>
<g fill="none" stroke="#0000c2" stroke-width=".18">
<path d="M12.7 12.7h83.8v81.3h-83.8zM104.1 12.7h83.9v50.8h-83.9zM188 12.7h96.5v35.6h-96.5zM204.5 48.3h80v67.3h-80zM273.4 46.3h.5M273.8 47.1h.1M100.3 64.8h104.2v66h-104.2zM180.2 61.5h.1M281.7 113.6h.5M281.9 113.2v1.1l.3 .2M282.6 113.7l.2-.1 .3 .1 .1 .5-.1 .2-.3 .1-.2-.2zM192 129.7l.4-1.3 .4 1.3"/>
<path d="M192.1 129.3h.6M193.3 128.4v1.1l.1 .2M193.9 128.4v.1M193.9 128.8v.9M194.5 128.8v.9M194.5 129l.4-.2 .2 .2M195.1 129l.2-.2 .3 .1v.8M195.1 129v.7M196.2 129.3l.6-.2-.1-.2-.4-.1-.1 .2v.6h.5M197.3 129l.2-.2 .3 .1 .1 .8M197.3 128.8v.9M198.3 128.8h.5"/>
<path d="M198.5 128.4v1.1l.3 .2M199.2 128.9h.5v.8M199.7 129.1l-.4 .1-.2 .2 .2 .3 .4-.1M200.6 129.8l.2 .1v.2h-.3M200.9 128.9l-.4-.1-.2 .3 .1 .5h.5M201.4 128.9h.5l.1 .8M202 129.1l-.5 .1-.1 .2 .1 .3 .5-.1M202 128.4l-.6 .1M202.6 129l.2-.2 .3 .2 .1 .5-.1 .1-.3 .1-.2-.1zM12.7 142.2h146v52.1h-146zM147.8 192.6l.6-.1 .1-.2-.1-.3-.6-.1v1.3M149 192.8l.6-.2-.1-.2-.3-.1-.2 .2v.6h.5"/>
<path d="M150.1 192.3v.9M150.5 192.3l-.4 .3M150.9 191.9v.1M150.9 192.3v.9M151.3 192.3h.5M151.8 191.9l-.3 .2v1.1M152.2 192.8l.6-.2-.1-.2-.3-.1-.2 .2 .1 .6h.4M152.6 191.9l-.2 .1M153.3 192.3v.9M153.7 192.3l-.4 .3M154.1 191.9v.1M154.1 192.3v.9"/>
<path d="M155.3 192.4l-.4-.1-.2 .3 .1 .5h.5M155.8 192.5l.2-.2 .4 .2v.5l-.1 .1-.3 .1-.2-.1zM157.4 192.4l-.3-.1-.2 .2 .1 .2 .4 .1v.3h-.5"/>
</g>
<g fill="#009600" stroke="#009600" stroke-width=".18">
<circle cx="57.1" cy="151.1" r=".46"/>
<circle cx="110.5" cy="33" r=".46"/>
<circle cx="115.6" cy="81.3" r=".46"/>
<circle cx="132.1" cy="165.1" r=".46"/>
<circle cx="132.1" cy="151.1" r=".46"/>
<circle cx="94" cy="151.1" r=".46"/>
<circle cx="94" cy="165.1" r=".46"/>
<circle cx="133.3" cy="81.3" r=".46"/>
<circle cx="218.4" cy="21.6" r=".46"/>
<circle cx="232.4" cy="40.6" r=".46"/>
<circle cx="167.6" cy="92.7" r=".46"/>
<circle cx="180.3" cy="92.7" r=".46"/>
</g>
<g font-size="2.8" fill="#840000">
<text x="178" y="190.9">Title:</text>
<text x="187.7" y="190.9">Mini</text>
<text x="196" y="190.9">Sumo</text>
<text x="206.5" y="190.9">ESP</text>
<text x="214.5" y="190.9">Embarcado</text>
</g>
<text font-size="2.5" fill="#840000" x="221.7" y="66.9">TSOP</text>
<g font-size="2.1" fill="#006464">
<text x="208.4" y="16.2">SW1</text>
<text x="199.6" y="18.8">TS-1088-AR02016</text>
<text x="255.5" y="21.3">TS-1088-AR02016</text>
<text x="264.3" y="18.8">SW2</text>
<text x="162.6" y="70.8">SS-12D10G5</text>
<text x="167.8" y="68.3">SW3</text>
</g>
<g font-size="2.1" fill="#840000">
<text x="178" y="184">Sheet:</text>
<text x="178" y="181.2">Omegabotz</text>
<text x="178" y="186.7">File:</text>
<text x="184.1" y="186.7">OmegaKit_ESP_Embarcado_Simplificado.kicad_sch</text>
<text x="178" y="196.9">KiCad</text>
<text x="178" y="194.1">Size:</text>
<text x="184.7" y="194.1">A4</text>
<text x="185.7" y="196.9">E.D.A.</text>
<text x="193.3" y="196.9">9.0.7</text>
<text x="200" y="194.1">Date:</text>
<text x="207" y="194.1">2026-02-01</text>
<text x="263" y="194.3">Rev:</text>
<text x="263" y="196.9">Id:</text>
<text x="267.1" y="196.9">1/1</text>
<text x="269.4" y="194.3">1</text>
</g>
<g font-size="1.8" fill="#840000">
<text x="35" y="11.9">1</text>
<text x="85" y="11.9">2</text>
<text x="135" y="11.9">3</text>
<text x="185" y="11.9">4</text>
<text x="235" y="11.9">5</text>
<text x="285" y="11.9">6</text>
<text x="58.7" y="23.8">BIN2</text>
<text x="121.7" y="23.8">AO1</text>
<text x="126.8" y="21.3">AO2</text>
<text x="141.1" y="21.3">BO1</text>
<text x="146.2" y="23.8">BO2</text>
<text x="190" y="22.5">ESP_ENABLE</text>
<text x="53.8" y="28.9">AIN2</text>
<text x="56.2" y="26.4">BIN1</text>
<text x="68.7" y="28.9">SENSOR1</text>
<text x="111.4" y="29.1" transform="rotate(-90 111.4 29.1)">12V</text>
<text x="244.9" y="25.1">BOOT</text>
<text x="10.3" y="35.9">A</text>
<text x="19.6" y="34">TX_CP2102</text>
<text x="25.4" y="31.4">SERVO1</text>
<text x="47.7" y="34">PWMA</text>
<text x="51.3" y="31.4">AIN1</text>
<text x="71.3" y="31.4">SENSOR2</text>
<text x="73.8" y="34">SENSOR3</text>
<text x="172.5" y="31.4">AO1</text>
<text x="172.5" y="34">AO2</text>
<text x="219.2" y="34">ESP_ENABLE</text>
<text x="285.3" y="35.9">A</text>
<text x="14.2" y="39.1">RX_CP2102</text>
<text x="14.3" y="36.5">LED_ONBOARD</text>
<text x="17.6" y="41.6">BOOT</text>
<text x="38.4" y="41.6">IR</text>
<text x="40.6" y="39.1">SERVO2</text>
<text x="45" y="36.5">PWMB</text>
<text x="76.4" y="36.5">SENSOR4</text>
<text x="78.9" y="39.1">SENSOR5</text>
<text x="81.4" y="41.6">QTR1</text>
<text x="219.7" y="41.6">3V3</text>
<text x="84" y="44.1">QTR2</text>
<text x="172.4" y="44.1">BO1</text>
<text x="172.4" y="46.7">BO2</text>
<text x="112.7" y="49.7" transform="rotate(-90 112.7 49.7)">5V</text>
<text x="123.1" y="54.3">5V</text>
<text x="125.2" y="56.8">PWMA</text>
<text x="127.5" y="59.4">PWMB</text>
<text x="143.7" y="59.4">AIN2</text>
<text x="146.2" y="56.8">BIN1</text>
<text x="148.7" y="54.3">BIN2</text>
<text x="251.6" y="58.1">5V</text>
<text x="270.7" y="58.1">5V</text>
<text x="20" y="63.6" transform="rotate(-90 20 63.6)">3V3</text>
<text x="141.1" y="61.9">AIN1</text>
<text x="211.8" y="60.8" transform="rotate(-90 211.8 60.8)">IR</text>
<text x="242.3" y="60.8" transform="rotate(-90 242.3 60.8)">5V</text>
<text x="254.2" y="60.6">SERVO1</text>
<text x="273.2" y="60.6">SERVO2</text>
<text x="25.6" y="77.2">ESP_ENABLE</text>
<text x="154.9" y="75.9">12V</text>
<text x="216.1" y="75.9">5V</text>
<text x="235.1" y="75.9">5V</text>
<text x="254.2" y="75.9">5V</text>
<text x="105.4" y="82.2">12V</text>
<text x="137.3" y="82.2">12V</text>
<text x="181.8" y="78.4">12V</text>
<text x="218.6" y="78.4">SENSOR1</text>
<text x="237.6" y="78.4">SENSOR2</text>
<text x="256.7" y="78.4">SENSOR3</text>
<text x="10.3" y="85.9">B</text>
<text x="285.3" y="85.9">B</text>
<text x="144.7" y="93.7">5V</text>
<text x="185.6" y="93.7">3V3</text>
<text x="217.3" y="92.4">5V</text>
<text x="219.9" y="94.9">SENSOR4</text>
<text x="235.1" y="92.4">5V</text>
<text x="237.6" y="94.9">SENSOR5</text>
<text x="254.2" y="92.4">3V3</text>
<text x="256.7" y="94.9">QTR1</text>
<text x="269.4" y="92.4">3V3</text>
<text x="271.9" y="94.9">QTR2</text>
<text x="127.2" y="103.8">12V</text>
<text x="132" y="116.5">12V</text>
<text x="161.4" y="116.5">5V</text>
<text x="10.3" y="135.9">C</text>
<text x="285.3" y="135.9">C</text>
<text x="39.2" y="152.1">SENSOR3</text>
<text x="59.8" y="154.6">SENSOR3</text>
<text x="76" y="152.1">SENSOR2</text>
<text x="96.7" y="154.6">SENSOR2</text>
<text x="114.1" y="152.1">SENSOR4</text>
<text x="136" y="154.6">SENSOR4</text>
<text x="76" y="166.1">SENSOR1</text>
<text x="114.1" y="166.1">SENSOR5</text>
<text x="38" y="168.6">3V3</text>
<text x="97.9" y="168.6">SENSOR1</text>
<text x="134.8" y="169.9">SENSOR5</text>
<text x="22.5" y="177.6" transform="rotate(-90 22.5 177.6)">RX_CP2102</text>
<text x="25.1" y="177.6" transform="rotate(-90 25.1 177.6)">TX_CP2102</text>
<text x="27.6" y="177.6" transform="rotate(-90 27.6 177.6)">5V</text>
<text x="10.3" y="185.9">D</text>
<text x="285.3" y="185.9">D</text>
<text x="40.9" y="187.6">LED_ONBOARD</text>
<text x="35" y="199.9">1</text>
<text x="85" y="199.9">2</text>
<text x="135" y="199.9">3</text>
<text x="185" y="199.9">4</text>
<text x="235" y="199.9">5</text>
<text x="285" y="199.9">6</text>
</g>
<g font-size="1.8" fill="#a90000">
<text x="203.8" y="21.3">1</text>
<text x="216.5" y="21.3">2</text>
<text x="259.6" y="23.9">1</text>
<text x="272.3" y="23.9">2</text>
<text x="126.7" y="26.1" transform="rotate(-90 126.7 26.1)">1</text>
<text x="131.8" y="26.1" transform="rotate(-90 131.8 26.1)">5</text>
<text x="139.4" y="26.7" transform="rotate(-90 139.4 26.7)">11</text>
<text x="144.5" y="26.1" transform="rotate(-90 144.5 26.1)">7</text>
<text x="113" y="35.3">24</text>
<text x="113" y="32.8">13</text>
<text x="113" y="30.2">14</text>
<text x="159.3" y="35.3">3</text>
<text x="159.3" y="30.2">9</text>
<text x="179" y="30.2">1</text>
<text x="179" y="32.8">2</text>
<text x="23.9" y="45.8" transform="rotate(-90 23.9 45.8)">25</text>
<text x="26.4" y="45.8" transform="rotate(-90 26.4 45.8)">35</text>
<text x="29" y="45.8" transform="rotate(-90 29 45.8)">24</text>
<text x="31.5" y="45.8" transform="rotate(-90 31.5 45.8)">34</text>
<text x="34" y="45.8" transform="rotate(-90 34 45.8)">26</text>
<text x="36.6" y="45.8" transform="rotate(-90 36.6 45.8)">29</text>
<text x="39.1" y="45.8" transform="rotate(-90 39.1 45.8)">14</text>
<text x="41.7" y="45.8" transform="rotate(-90 41.7 45.8)">16</text>
<text x="44.2" y="45.8" transform="rotate(-90 44.2 45.8)">13</text>
<text x="46.7" y="45.8" transform="rotate(-90 46.7 45.8)">23</text>
<text x="49.3" y="45.8" transform="rotate(-90 49.3 45.8)">27</text>
<text x="51.8" y="45.8" transform="rotate(-90 51.8 45.8)">28</text>
<text x="54.4" y="45.8" transform="rotate(-90 54.4 45.8)">30</text>
<text x="56.9" y="45.8" transform="rotate(-90 56.9 45.8)">31</text>
<text x="59.4" y="45.8" transform="rotate(-90 59.4 45.8)">33</text>
<text x="62" y="45.8" transform="rotate(-90 62 45.8)">36</text>
<text x="64.5" y="45.8" transform="rotate(-90 64.5 45.8)">37</text>
<text x="67.1" y="45.8" transform="rotate(-90 67.1 45.8)">10</text>
<text x="69.6" y="45.8" transform="rotate(-90 69.6 45.8)">11</text>
<text x="72.1" y="45.8" transform="rotate(-90 72.1 45.8)">12</text>
<text x="74.7" y="45.2" transform="rotate(-90 74.7 45.2)">8</text>
<text x="77.2" y="45.2" transform="rotate(-90 77.2 45.2)">9</text>
<text x="79.8" y="45.2" transform="rotate(-90 79.8 45.2)">6</text>
<text x="82.3" y="45.2" transform="rotate(-90 82.3 45.2)">7</text>
<text x="113" y="45.5">20</text>
<text x="158.7" y="45.5">18</text>
<text x="179" y="42.9">1</text>
<text x="179" y="45.5">2</text>
<text x="126.7" y="52.1" transform="rotate(-90 126.7 52.1)">19</text>
<text x="131.8" y="52.1" transform="rotate(-90 131.8 52.1)">23</text>
<text x="134.4" y="52.1" transform="rotate(-90 134.4 52.1)">15</text>
<text x="139.4" y="52.1" transform="rotate(-90 139.4 52.1)">21</text>
<text x="142" y="52.1" transform="rotate(-90 142 52.1)">22</text>
<text x="144.5" y="52.1" transform="rotate(-90 144.5 52.1)">17</text>
<text x="147.1" y="52.1" transform="rotate(-90 147.1 52.1)">16</text>
<text x="19.6" y="58.2">2</text>
<text x="88.2" y="58.2">1</text>
<text x="247.4" y="62.3" transform="rotate(-90 247.4 62.3)">3</text>
<text x="249.9" y="62.3" transform="rotate(-90 249.9 62.3)">2</text>
<text x="252.5" y="62.3" transform="rotate(-90 252.5 62.3)">1</text>
<text x="266.4" y="62.3" transform="rotate(-90 266.4 62.3)">3</text>
<text x="269" y="62.3" transform="rotate(-90 269 62.3)">2</text>
<text x="271.5" y="62.3" transform="rotate(-90 271.5 62.3)">1</text>
<text x="23.9" y="73.1" transform="rotate(-90 23.9 73.1)">3</text>
<text x="29" y="73.1" transform="rotate(-90 29 73.1)">4</text>
<text x="31.5" y="73.1" transform="rotate(-90 31.5 73.1)">5</text>
<text x="54.4" y="73.7" transform="rotate(-90 54.4 73.7)">21</text>
<text x="56.9" y="73.7" transform="rotate(-90 56.9 73.7)">22</text>
<text x="59.4" y="73.7" transform="rotate(-90 59.4 73.7)">17</text>
<text x="62" y="73.7" transform="rotate(-90 62 73.7)">18</text>
<text x="64.5" y="73.7" transform="rotate(-90 64.5 73.7)">20</text>
<text x="67.1" y="73.7" transform="rotate(-90 67.1 73.7)">19</text>
<text x="163.1" y="77.2">3</text>
<text x="163.1" y="74.7">2</text>
<text x="175.8" y="77.2">1</text>
<text x="211.8" y="80.1" transform="rotate(-90 211.8 80.1)">3</text>
<text x="214.4" y="80.1" transform="rotate(-90 214.4 80.1)">2</text>
<text x="216.9" y="80.1" transform="rotate(-90 216.9 80.1)">1</text>
<text x="230.9" y="80.1" transform="rotate(-90 230.9 80.1)">3</text>
<text x="233.4" y="80.1" transform="rotate(-90 233.4 80.1)">2</text>
<text x="236" y="80.1" transform="rotate(-90 236 80.1)">1</text>
<text x="249.9" y="80.1" transform="rotate(-90 249.9 80.1)">3</text>
<text x="252.5" y="80.1" transform="rotate(-90 252.5 80.1)">2</text>
<text x="255" y="80.1" transform="rotate(-90 255 80.1)">1</text>
<text x="149.2" y="92.5">3</text>
<text x="161.9" y="92.5">2</text>
<text x="156" y="99.8" transform="rotate(-90 156 99.8)">1</text>
<text x="213.1" y="96.6" transform="rotate(-90 213.1 96.6)">3</text>
<text x="215.6" y="96.6" transform="rotate(-90 215.6 96.6)">2</text>
<text x="218.2" y="96.6" transform="rotate(-90 218.2 96.6)">1</text>
<text x="230.9" y="96.6" transform="rotate(-90 230.9 96.6)">3</text>
<text x="233.4" y="96.6" transform="rotate(-90 233.4 96.6)">2</text>
<text x="236" y="96.6" transform="rotate(-90 236 96.6)">1</text>
<text x="249.9" y="96.6" transform="rotate(-90 249.9 96.6)">3</text>
<text x="252.5" y="96.6" transform="rotate(-90 252.5 96.6)">2</text>
<text x="255" y="96.6" transform="rotate(-90 255 96.6)">1</text>
<text x="265.2" y="96.6" transform="rotate(-90 265.2 96.6)">3</text>
<text x="267.7" y="96.6" transform="rotate(-90 267.7 96.6)">2</text>
<text x="270.3" y="96.6" transform="rotate(-90 270.3 96.6)">1</text>
<text x="123.1" y="105.2">1</text>
<text x="123.1" y="102.6">2</text>
<text x="145.3" y="115.3">3</text>
<text x="158" y="115.3">2</text>
<text x="152.1" y="122.6" transform="rotate(-90 152.1 122.6)">1</text>
<text x="18.8" y="181.7" transform="rotate(-90 18.8 181.7)">6</text>
<text x="21.3" y="181.7" transform="rotate(-90 21.3 181.7)">5</text>
<text x="23.9" y="181.7" transform="rotate(-90 23.9 181.7)">4</text>
<text x="26.4" y="181.7" transform="rotate(-90 26.4 181.7)">3</text>
<text x="29" y="181.7" transform="rotate(-90 29 181.7)">2</text>
<text x="31.5" y="181.7" transform="rotate(-90 31.5 181.7)">1</text>
</g>
<g font-size="1.8" fill="#006464">
<text x="206" y="22.5">1</text>
<text x="214.2" y="22.5">2</text>
<text x="223.4" y="23.4" transform="rotate(-90 223.4 23.4)">GND</text>
<text x="160.5" y="26.3">GND</text>
<text x="253.9" y="27.8">R2</text>
<text x="261.9" y="25">1</text>
<text x="270.1" y="25">2</text>
<text x="279.2" y="25.9" transform="rotate(-90 279.2 25.9)">GND</text>
<text x="117.9" y="33.9">VM2</text>
<text x="117.9" y="31.3">VM3</text>
<text x="127.9" y="32.8" transform="rotate(-90 127.9 32.8)">AO1</text>
<text x="132.9" y="32.8" transform="rotate(-90 132.9 32.8)">AO2</text>
<text x="140.6" y="33" transform="rotate(-90 140.6 33)">BO1</text>
<text x="145.6" y="33" transform="rotate(-90 145.6 33)">BO2</text>
<text x="149.9" y="31.3">PGND2</text>
<text x="177.6" y="35.4">J5</text>
<text x="208.9" y="33.9">C11</text>
<text x="234.3" y="35.7">1uF</text>
<text x="251.3" y="30.3">100Ohm</text>
<text x="117.9" y="36.4">VM1</text>
<text x="149.9" y="36.4">PGND1</text>
<text x="160.5" y="41.5">GND</text>
<text x="177.6" y="37.9">MOTOR_A</text>
<text x="207.3" y="36.4">100</text>
<text x="212.1" y="36.4">nF</text>
<text x="224.4" y="38.7">10kOhm</text>
<text x="227" y="36.2">R1</text>
<text x="234.1" y="38.2">C10</text>
<text x="117.9" y="46.6">VCC</text>
<text x="127.9" y="47.2" transform="rotate(-90 127.9 47.2)">STBY</text>
<text x="132.9" y="47.2" transform="rotate(-90 132.9 47.2)">PWMA</text>
<text x="135.5" y="47.2" transform="rotate(-90 135.5 47.2)">PWMB</text>
<text x="140.6" y="47.2" transform="rotate(-90 140.6 47.2)">AIN1</text>
<text x="143.1" y="47.2" transform="rotate(-90 143.1 47.2)">AIN2</text>
<text x="145.6" y="47.2" transform="rotate(-90 145.6 47.2)">BIN1</text>
<text x="148.2" y="47.2" transform="rotate(-90 148.2 47.2)">BIN2</text>
<text x="152.4" y="46.6">GND</text>
<text x="245" y="42.4" transform="rotate(-90 245 42.4)">GND</text>
<text x="25" y="49.6" transform="rotate(-90 25 49.6)">IO0</text>
<text x="30.1" y="49.6" transform="rotate(-90 30.1 49.6)">IO2</text>
<text x="35.2" y="49.6" transform="rotate(-90 35.2 49.6)">IO4</text>
<text x="37.7" y="49.6" transform="rotate(-90 37.7 49.6)">IO5</text>
<text x="40.2" y="50.8" transform="rotate(-90 40.2 50.8)">IO12</text>
<text x="42.8" y="50.8" transform="rotate(-90 42.8 50.8)">IO13</text>
<text x="45.3" y="50.8" transform="rotate(-90 45.3 50.8)">IO14</text>
<text x="47.9" y="50.8" transform="rotate(-90 47.9 50.8)">IO15</text>
<text x="50.4" y="50.8" transform="rotate(-90 50.4 50.8)">IO16</text>
<text x="52.9" y="50.8" transform="rotate(-90 52.9 50.8)">IO17</text>
<text x="55.5" y="50.8" transform="rotate(-90 55.5 50.8)">IO18</text>
<text x="58" y="50.8" transform="rotate(-90 58 50.8)">IO19</text>
<text x="60.6" y="50.8" transform="rotate(-90 60.6 50.8)">IO21</text>
<text x="63.1" y="50.8" transform="rotate(-90 63.1 50.8)">IO22</text>
<text x="65.6" y="50.8" transform="rotate(-90 65.6 50.8)">IO23</text>
<text x="68.2" y="50.8" transform="rotate(-90 68.2 50.8)">IO25</text>
<text x="70.7" y="50.8" transform="rotate(-90 70.7 50.8)">IO26</text>
<text x="73.3" y="50.8" transform="rotate(-90 73.3 50.8)">IO27</text>
<text x="75.8" y="50.8" transform="rotate(-90 75.8 50.8)">IO32</text>
<text x="78.3" y="50.8" transform="rotate(-90 78.3 50.8)">IO33</text>
<text x="80.9" y="50.8" transform="rotate(-90 80.9 50.8)">IO34</text>
<text x="83.4" y="50.8" transform="rotate(-90 83.4 50.8)">IO35</text>
<text x="114.7" y="52.4">U2</text>
<text x="160.5" y="51.7">GND</text>
<text x="177.6" y="48.1">J2</text>
<text x="177.6" y="50.6">MOTOR_B</text>
<text x="229.9" y="52.9">GND</text>
<text x="22.1" y="59.3">VDD</text>
<text x="27.5" y="55.6" transform="rotate(-90 27.5 55.6)">TXD0/IO1</text>
<text x="32.6" y="55.9" transform="rotate(-90 32.6 55.9)">RXD0/IO3</text>
<text x="83" y="59.3">GND</text>
<text x="110.6" y="55">TB6612FNG</text>
<text x="245.3" y="56.5">GND</text>
<text x="264.4" y="56.5">GND</text>
<text x="88.4" y="63.3">GND</text>
<text x="208.6" y="64.6">IR13</text>
<text x="25" y="70.6" transform="rotate(-90 25 70.6)">EN</text>
<text x="30.1" y="70.6" transform="rotate(-90 30.1 70.6)">SENSOR_VP</text>
<text x="32.6" y="70.6" transform="rotate(-90 32.6 70.6)">SENSOR_VN</text>
<text x="55.5" y="70.6" transform="rotate(-90 55.5 70.6)">SDO/SD0</text>
<text x="58" y="70.6" transform="rotate(-90 58 70.6)">SDI/SD1</text>
<text x="60.6" y="70.6" transform="rotate(-90 60.6 70.6)">SHD/SD2</text>
<text x="63.1" y="70.6" transform="rotate(-90 63.1 70.6)">SWP/SD3</text>
<text x="65.6" y="70.6" transform="rotate(-90 65.6 70.6)">SCK/CLK</text>
<text x="68.2" y="70.6" transform="rotate(-90 68.2 70.6)">SCS/CMD</text>
<text x="205.9" y="67.2">TSOP1838</text>
<text x="246.9" y="67.2">SERVO4</text>
<text x="246.9" y="69.7">SERVO1</text>
<text x="265.9" y="69.7">SERVO2</text>
<text x="265.9" y="67.2">SERVO16</text>
<text x="69.5" y="73.8">ESP32-WROOM-32</text>
<text x="85.4" y="76.3">U3</text>
<text x="167.9" y="75.8">2</text>
<text x="209.8" y="74.3">GND</text>
<text x="228.8" y="74.3">GND</text>
<text x="247.9" y="74.3">GND</text>
<text x="158" y="83.4">GND</text>
<text x="167.9" y="78.3">3</text>
<text x="171.1" y="78.3">1</text>
<text x="119.4" y="84.9">C1</text>
<text x="119.4" y="87.5">10uF</text>
<text x="125.2" y="87.5">25V</text>
<text x="137.2" y="84.9">C2</text>
<text x="137.2" y="87.5">10uF</text>
<text x="143" y="87.5">25V</text>
<text x="149.5" y="89.8">AMS1117-3.3</text>
<text x="154.8" y="87.2">U5</text>
<text x="211.3" y="84.9">S25</text>
<text x="211.3" y="87.5">SENSOR_1</text>
<text x="230.4" y="84.9">S26</text>
<text x="230.4" y="87.5">SENSOR_2</text>
<text x="249.4" y="84.9">S27</text>
<text x="249.4" y="87.5">SENSOR_3</text>
<text x="113.5" y="94.8">GND</text>
<text x="131.3" y="94.8">GND</text>
<text x="151.6" y="93.6">VI</text>
<text x="158.2" y="93.6">VO</text>
<text x="211.1" y="90.8">GND</text>
<text x="228.8" y="90.8">GND</text>
<text x="247.9" y="90.8">GND</text>
<text x="263.1" y="90.8">GND</text>
<text x="114.2" y="100.2">Conn_01x02_Socket</text>
<text x="121.9" y="97.6">J13</text>
<text x="157.1" y="97.3" transform="rotate(-90 157.1 97.3)">GND</text>
<text x="171.5" y="96.4">C3</text>
<text x="171.5" y="98.9">100pF</text>
<text x="184.2" y="96.4">C4</text>
<text x="184.2" y="98.9">1uF</text>
<text x="212.6" y="101.4">S32</text>
<text x="230.4" y="101.4">S33</text>
<text x="249.4" y="101.4">Q34</text>
<text x="264.7" y="101.4">Q35</text>
<text x="154.2" y="106.3">GND</text>
<text x="165.9" y="105.3">GND</text>
<text x="178.6" y="105.3">GND</text>
<text x="212.6" y="104">SENSOR_4</text>
<text x="230.4" y="104">SENSOR_5</text>
<text x="249.4" y="104">QTR_1</text>
<text x="264.7" y="104">QTR_2</text>
<text x="123.7" y="111.4">GND</text>
<text x="138.3" y="112.6">US1M</text>
<text x="139.6" y="110.1">D8</text>
<text x="145.7" y="112.6">AMS1117-5.0</text>
<text x="151" y="110.1">U1</text>
<text x="147.8" y="116.4">VI</text>
<text x="154.3" y="116.4">VO</text>
<text x="163.8" y="119.2">C5</text>
<text x="153.3" y="120.1" transform="rotate(-90 153.3 120.1)">GND</text>
<text x="163.8" y="121.8">22uF</text>
<text x="150.6" y="128.1">GND</text>
<text x="158.3" y="128.1">GND</text>
<text x="60.7" y="146.9">LED</text>
<text x="61.2" y="144.4">D6</text>
<text x="97.6" y="146.9">LED</text>
<text x="98" y="144.4">D4</text>
<text x="135.7" y="146.9">LED</text>
<text x="136.1" y="144.4">D5</text>
<text x="51.4" y="154.8">R12</text>
<text x="68.5" y="152">GND</text>
<text x="88.2" y="154.8">R10</text>
<text x="105.3" y="152">GND</text>
<text x="126.3" y="154.8">R11</text>
<text x="143.4" y="152">GND</text>
<text x="49.3" y="157.3">220Ohm</text>
<text x="54.9" y="160.9">D7</text>
<text x="86.2" y="157.3">220Ohm</text>
<text x="97.6" y="160.9">LED</text>
<text x="98" y="158.3">D2</text>
<text x="124.3" y="157.3">220Ohm</text>
<text x="135.7" y="160.9">LED</text>
<text x="136.1" y="158.3">D3</text>
<text x="54.4" y="163.4">LED</text>
<text x="105.3" y="166">GND</text>
<text x="143.4" y="166">GND</text>
<text x="43.6" y="173.8">1KOhm</text>
<text x="45" y="171.3">R13</text>
<text x="62.1" y="168.5">GND</text>
<text x="86.2" y="171.3">220Ohm</text>
<text x="88.8" y="168.8">R8</text>
<text x="124.3" y="171.3">220Ohm</text>
<text x="126.9" y="168.8">R9</text>
<text x="32.6" y="175.3" transform="rotate(-90 32.6 175.3)">GND</text>
<text x="67.6" y="179.9">D1</text>
<text x="67.1" y="182.5">LED</text>
<text x="16.5" y="187.3">UART_SOCKET1</text>
<text x="16.5" y="189.8">Conn_01x06_Socket</text>
<text x="58.3" y="190.3">R7</text>
<text x="77.1" y="188.7" transform="rotate(-90 77.1 188.7)">GND</text>
<text x="55.7" y="192.9">220Ohm</text>
</g>
<g font-size="1.8" fill="#0000c2">
<text x="269.7" y="47.3">Boot</text>
<text x="275.1" y="47.3">e</text>
<text x="277.4" y="47.3">Enable</text>
<text x="81.1" y="55.4" transform="rotate(-90 81.1 55.4)">ONLYIO34</text>
<text x="83.4" y="55.4" transform="rotate(-90 83.4 55.4)">ONLYIO35</text>
<text x="81.1" y="62.1" transform="rotate(-90 81.1 62.1)">INPUT</text>
<text x="83.4" y="62.1" transform="rotate(-90 83.4 62.1)">INPUT</text>
<text x="175.1" y="62.5">Motor</text>
<text x="181.5" y="62.5">Driver</text>
<text x="89.3" y="93">ESP32</text>
<text x="269.4" y="114.6">Sensoriamento</text>
</g>
<g font-size="1.4" fill="#a90000">
<text x="225.8" y="55.2" transform="rotate(-90 225.8 55.2)">2</text>
<text x="212.7" y="62">1</text>
<text x="238.1" y="62">3</text>
</g>
<g font-size="1.4" fill="#006464">
<text x="216.9" y="63">OUT</text>
<text x="226.8" y="61.5" transform="rotate(-90 226.8 61.5)">GND</text>
<text x="232" y="63">VCC</text>
</g>
</svg>
